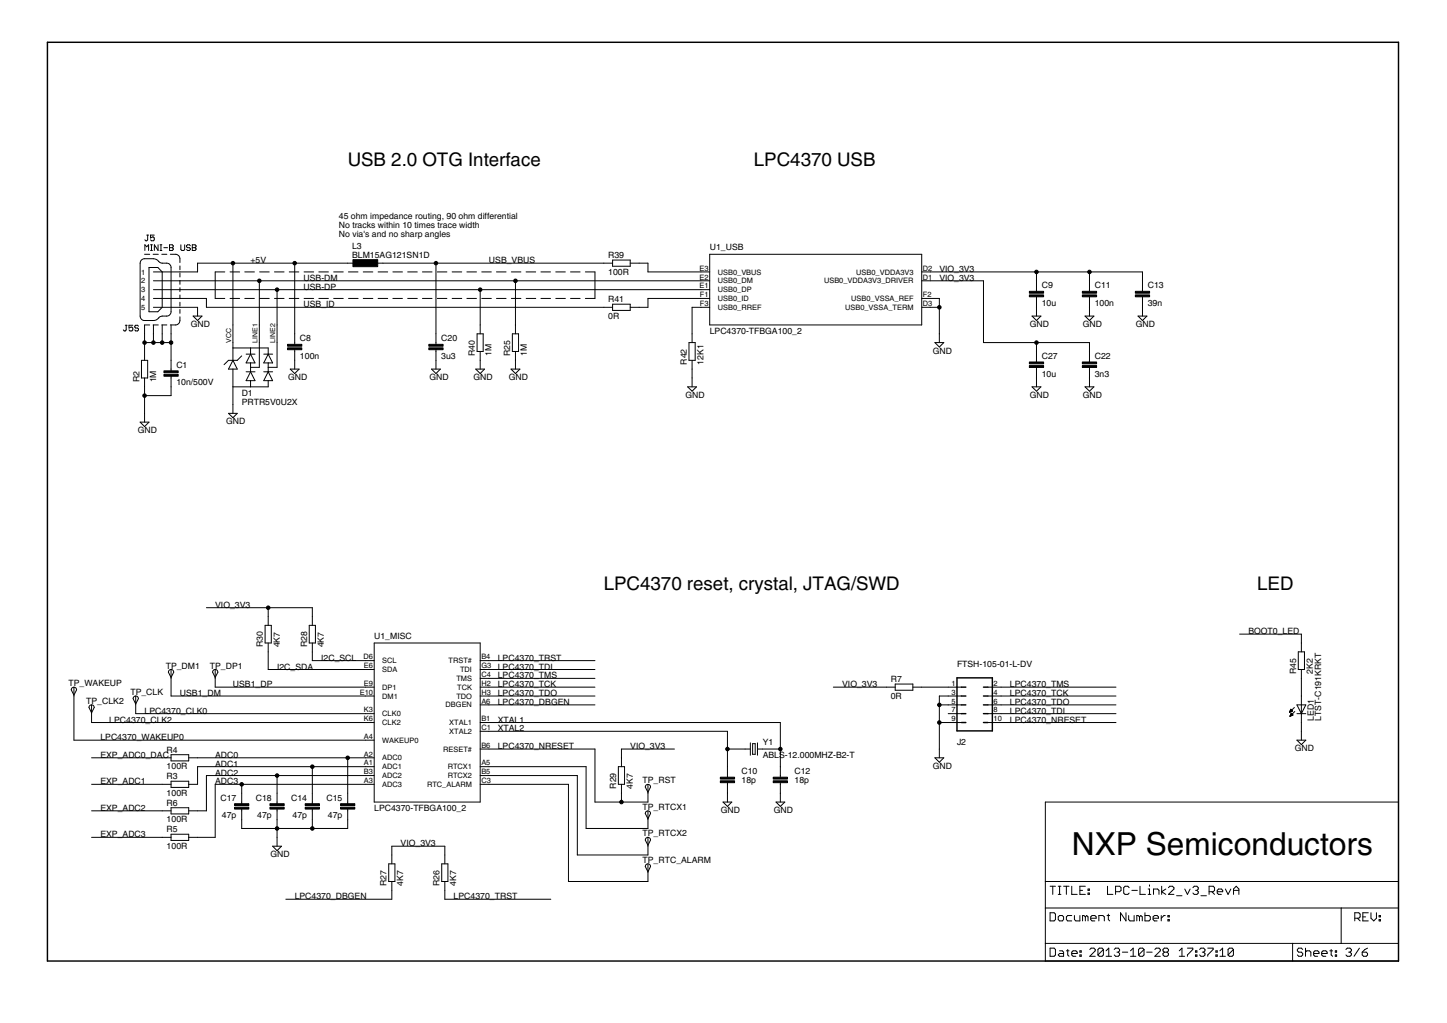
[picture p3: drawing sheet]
<svg xmlns="http://www.w3.org/2000/svg" width="297mm" height="210mm" viewBox="0 0 297 210" stroke-linecap="round" stroke-linejoin="round" font-family="sans-serif">
<g fill="#000" stroke="#000" stroke-width=".21">
<path d="M29.7 52.2h1zM29.7 50.2v1.2zM29.7 50.2l.4 .4zM29.7 49.2l.2 .2zM29.9 49.4h.2zM30.5 50.2l-.4 .4zM30.1 49.4l.2-.2zM30.1 48.2h.4zM30.3 48.2v1zM30.5 50.2v1.2zM30.6 54.9h1.8zM30.9 51.4h.4z"/>
<path d="M30.9 50.2h.4zM30.9 48.2v.6zM30.9 48.8l.4-.2zM31.1 50.2v1.2zM30.9 49.2l.2 .2zM31.3 48.6h.2zM31.4 52.2h1.1zM31.5 48.6l.2 .2zM31.1 49.4h.4zM29.7 53.1h1.8zM30.9 48.2h.8zM31.7 48.8v.4z"/>
<path d="M31.5 49.4l.2-.2zM31.7 50.2v1.2zM31.7 50.2l.7 1.2zM32.4 54.9l.9 .9zM32.4 50.2v1.2zM32.9 51.4h.3zM32.9 50.2h.3zM33 50.2v1.2zM33.2 52.2h1zM33.3 55.8v7.3zM33.6 50.8h.8zM33.3 54h.9z"/>
<path d="M34.8 50.2v1.2zM34.8 50.2h.6zM34.8 50.8h.6zM35 52.2h1zM35.1 54.9v9.1zM35.4 50.2l.2 .2zM35.4 50.8l.2 .2zM34.8 51.4h.6zM35.6 50.4v.2zM35.6 50.6l-.2 .2zM35.6 51v.2zM35.6 51.2l-.2 .2z"/>
<path d="M31.5 55.8h5.4zM31.5 57.6h5.4zM31.5 59.4h5.4zM36.9 59v.8zM36.9 57.6v.7zM36.9 56.1v.7zM36.9 54.6v.8zM36.9 53.1v.8zM37.1 50.2v1zM37.1 51.2l.2 .2zM37.3 51.4h.4zM37.7 51.4l.2-.2z"/>
<path d="M37.9 50.2v1zM38.3 50.4v.2zM38.3 50.6l.2 .2zM38.3 50.4l.2-.2zM38.5 50.8h.4zM38.3 51.2l.2 .2zM38.5 50.2h.4zM38.9 50.8l.2 .2zM38.5 51.4h.4zM38.9 50.2l.2 .2zM39.1 51v.2zM39.1 51.2l-.2 .2z"/>
<path d="M39.5 50.2v1.2zM39.5 50.2h.5zM39.5 50.8h.5zM40 50.2l.2 .2zM40 50.8l.2 .2zM39.5 51.4h.5zM40.2 50.4v.2zM40.2 50.6l-.2 .2zM40.2 51v.2zM40.2 51.2l-.2 .2zM40.6 54v1.8zM36.9 55.8h3.7z"/>
<path d="M40.6 54h7.2zM44.2 55.8h1.9zM47.2 55.8h2zM47.8 54h12.7zM50.2 55.8h2zM36.9 57.6h16.3zM53.3 55.8h2zM56.3 55.8h2zM36.9 59.4h20zM59.4 55.8h1.9zM60.5 54h10.9zM62.4 55.8h2z"/>
<path d="M65.4 55.8h2zM68.5 55.8h2zM71.4 54h1.8zM71.5 55.8h2zM74.6 55.8h1.9zM77.6 55.8h2zM76.8 54h1.8zM78.6 54h10.9zM80.6 55.8h2zM83.7 55.8h2zM86.7 55.8h2zM89.5 54h34.5z"/>
<path d="M89.8 55.8h1.9zM92.8 55.8h2zM95.8 55.8h2zM56.9 59.4h41.7zM98.9 55.8h2zM101.9 55.8h2zM105 55.8h1.9zM53.2 57.6h52.6zM108 55.8h2zM111 55.8h2zM114.1 55.8h2zM117.1 55.8h2z"/>
<path d="M120.2 55.8h1.9zM122.1 55.8v5.4zM124 54h1.8zM125.8 54.6h3.6zM125.8 53.4v1.2zM125.8 53.4h3.6zM129.4 53.4v1.2zM129.4 54h1.8zM131.2 54h1.8zM133 54v1.8zM133 55.8h10.9zM143.9 59.4h1.8z"/>
<path d="M143.9 57.6h1.8zM143.9 55.8h1.8zM105.8 57.6h38.1zM98.6 59.4h45.3zM145.7 52.2h43.5zM189.2 52.2v14.5zM189.2 55.8h1.8zM189.2 57.6h1.8zM191 55.8h21.8zM191 57.6h10.9zM201.9 57.6v12.7zM212.8 57.6v1.8z"/>
<path d="M212.8 59.4v.4zM212.8 55.8h10.8zM212.8 55.8v1.8zM223.6 57.6v1.8zM223.6 59.4v.4zM223.6 55.8h10.9zM223.6 55.8v1.8zM234.5 57.6v1.8zM234.5 59.4v.4zM234.5 55.8v1.8zM25.3 67.7l.2 .2zM25.5 67.9h.2z"/>
<path d="M25.9 67.7l-.2 .2zM25.7 66.7h.4zM25.9 66.7v1zM26.5 66.7v.6zM26.5 67.3l.4-.2zM26.5 67.7l.2 .2zM26.9 67.1h.2zM27.1 67.1l.2 .2zM26.7 67.9h.4zM26.5 66.7h.8zM27.3 67.3v.4zM27.3 67.7l-.2 .2z"/>
<path d="M27.7 66.9v.2zM27.7 67.1l.2 .2zM27.9 66.7l-.2 .2zM27.9 67.3h.3zM27.7 67.7l.2 .2zM27.9 66.7h.3zM28.2 67.3l.2 .2zM27.9 67.9h.3zM28.2 66.7l.2 .2zM28.4 67.5v.2zM28.4 67.7l-.2 .2zM28.8 54v10.9z"/>
<path d="M29 73.9v3.7zM29.7 66.7v1.8zM29.7 66.7h1zM29.7 72.1v1.8zM29.7 77.6v1.8zM29.7 70.3v1.8zM29.7 68.5v1.8zM29.7 70.3h1.8zM30.3 73.9v3.7zM29 73.9h1.3zM29 77.6h1.3zM30.6 54.9v9.1z"/>
<path d="M31.4 66.7h1.1zM29.7 65.8h1.8zM31.5 66.7v1.8zM31.5 68.5v1.8zM31.5 70.3h1.8zM30.6 64h1.8zM33.2 66.7h1zM33.3 63.1l-.9 .9zM33.3 66.7v1.8zM33.3 68.5v1.8zM33.3 70.3h1.8zM33.3 64.9h.9z"/>
<path d="M35 66.7h1zM35.1 66.7v1.8zM35.1 73.9v1.8zM35.1 77.6v1.8zM35.1 75.7v.4zM35.1 77.2v.4zM35.1 79.4v1.8zM35.1 68.5v1.8zM35.1 70.3v3.6zM31.5 61.2h5.4zM31.5 63.1h5.4zM36.9 65v.8z"/>
<path d="M36.9 63.5v.8zM36.9 62v.8zM36.9 60.5v.8zM36.9 63.1h3.7zM39.6 64.9h1.9zM40.6 63.1v1.8zM39.6 64.9l1 .9zM40.6 65.8l.9-.9zM42.4 61.2v1.9zM36.9 61.2h5.5zM44.2 55.8v5.4zM46 74.8l.9-.9z"/>
<path d="M44.2 61.2h1.9zM46.9 73.9h.9zM46.9 75.7h.9zM47.8 66.7v3.6zM47.8 73.9h.9zM47.8 73.9l-.9 1.8zM47.8 75.7h.9zM47.8 70.3v1.1zM47.8 71.4v2.5zM47.8 75.7v3.7zM47.8 79.4h3.6zM47.8 71.4h3.6z"/>
<path d="M47.8 54v12.7zM48.7 73.9l.9-.9zM47.8 73.9l.9 1.8zM47.2 61.2h2zM50.5 78.1h.9zM50.5 76.3h.9zM50.5 74.5h.9zM50.5 72.7h.9zM51.4 78.1v1.3zM51.4 78.1h.9zM51.4 76.3l-.9 1.8zM51.4 76.3h.9z"/>
<path d="M51.4 74.5v.9zM51.4 75.4v.9zM51.4 74.5h.9zM51.4 72.7l-.9 1.8zM51.4 72.7h.9zM51.4 75.4h1.8zM51.4 71.4v1.3zM51.4 71.4h3.7zM50.2 61.2h2zM51.4 76.3l.9 1.8zM51.4 72.7l.9 1.8zM53.2 66.7v3.6z"/>
<path d="M53.2 70.3v5.1zM53.2 57.6v9.1zM54.1 76.3h1zM55.1 76.3l-1 1.8zM55.1 72.7l-1 1.8zM54.1 72.7h1zM55.1 76.3h.9zM55.1 74.5v.9zM55.1 75.4v.9zM55.1 76.3l.9 1.8zM54.1 78.1h1zM55.1 78.1v1.3z"/>
<path d="M51.4 79.4h3.7zM54.1 74.5h1zM55.1 72.7l.9 1.8zM55.1 72.7h.9zM55.1 75.4h1.8zM55.1 71.4v1.3zM53.3 61.2h2zM55.1 78.1h.9zM55.1 74.5h.9zM56.9 66.7v3.6zM56.9 70.3v5.1zM56.9 59.4v7.3z"/>
<path d="M56.3 61.2h2zM59.6 75.7h1.8zM60.5 68.5v1.8zM60.5 72.1v1.8zM60.5 70.3v.4zM60.5 71.8v.3zM60.5 73.9v1.8zM59.6 75.7l.9 .9zM60.5 54v14.5zM59.4 61.2h1.9zM61.4 75.7l-.9 .9zM62.4 61.2h2z"/>
<path d="M65.4 61.2h2zM68.5 61.2h2zM71.5 61.2h2zM74.6 61.2h1.9zM77.6 61.2h2zM80.6 61.2h2zM83.7 61.2h2zM88.6 75.7h1.8zM86.7 61.2h2zM89.5 68.5v1.8zM89.5 72.1v1.8zM89.5 70.3v.4z"/>
<path d="M89.5 71.8v.3zM89.5 73.9v1.8zM88.6 75.7l.9 .9zM89.5 54v14.5zM90.4 75.7l-.9 .9zM89.8 61.2h1.9zM92.8 61.2h2zM97.7 75.7h1.8zM95.8 61.2h2zM97.9 68.5v3.6zM98.6 66.7v1.8zM98.6 72.1v1.8z"/>
<path d="M98.6 73.9v1.8zM97.7 75.7l.9 .9zM98.6 59.4v7.3zM99.2 68.5v3.6zM97.9 68.5h1.3zM97.9 72.1h1.3zM99.5 75.7l-.9 .9zM98.9 61.2h2zM101.9 61.2h2zM104.9 75.7h1.8zM105.2 68.5v3.6zM105.8 66.7v1.8z"/>
<path d="M105.8 72.1v1.8zM105.8 73.9v1.8zM104.9 75.7l.9 .9zM105.8 57.6v9.1zM106.4 68.5v3.6zM105.2 68.5h1.2zM105.2 72.1h1.2zM106.7 75.7l-.9 .9zM105 61.2h1.9zM108 61.2h2zM111 61.2h2zM114.1 61.2h2z"/>
<path d="M117.1 61.2h2zM120.2 61.2h1.9zM124 63.1h1.8zM42.4 63.1h81.6zM125.8 63.7h3.6zM125.8 62.4v1.3zM125.8 62.4h3.6zM129.4 62.4v1.3zM129.4 63.1h1.8zM133 61.2v1.9zM131.2 63.1h1.8zM141.2 79.4h1.8z"/>
<path d="M141.4 70.3v3.6zM142.1 68.5v1.8zM142.1 73.9v1.8zM142.1 77.6v1.8zM142.1 75.7v1.9zM142.1 63.1v5.4zM142.7 70.3v3.6zM141.4 70.3h1.3zM141.4 73.9h1.3zM142.1 80.3l.9-.9zM143.9 61.2h1.8zM143.9 63.1h1.8z"/>
<path d="M133 61.2h10.9zM142.1 63.1h1.8zM145.7 52.2v14.5zM145.7 66.7h43.5zM189.2 61.2h1.8zM189.2 63.1h1.8zM191 61.2h1.8zM191 63.1h1.8zM191.9 70.3h1.8zM192.8 68.5v1.8zM191.9 70.3l.9 .9zM192.8 61.2v1.9z"/>
<path d="M192.8 63.1v5.4zM193.7 70.3l-.9 .9zM201.9 70.3h10.9zM211.9 64.9h1.8zM211.9 79.4h1.8zM212.8 61.2v1.9zM212.8 60.9v.3zM212.8 72.1v1.8zM212.8 75.7v1.9zM212.8 73.9v.4zM212.8 75.4v.3zM212.8 63.1v1.8z"/>
<path d="M211.9 64.9l.9 .9zM212.8 77.6v1.8zM212.8 70.3h10.8zM212.8 70.3v1.8zM213.7 64.9l-.9 .9zM212.8 80.3l.9-.9zM222.7 64.9h1.9zM222.7 79.4h1.9zM223.6 72.1v1.8zM223.6 75.7v1.9zM223.6 73.9v.4zM223.6 75.4v.3z"/>
<path d="M223.6 61.2v1.9zM223.6 60.9v.3zM223.6 63.1v1.8zM222.7 64.9l.9 .9zM223.6 77.6v1.8zM223.6 70.3v1.8zM224.6 64.9l-1 .9zM223.6 80.3l1-.9zM233.6 64.9h1.8zM234.5 61.2v1.9zM234.5 60.9v.3zM234.5 63.1v1.8z"/>
<path d="M233.6 64.9l.9 .9zM234.5 65.8l.9-.9zM28.8 86.6h1.8zM29.7 84.8v1.8zM28.8 86.6l.9 .9zM29.7 81.2v3.6zM29.7 79.4v1.8zM30.6 86.6l-.9 .9zM29.7 81.2h5.4zM46.9 84.8h1.8zM47.8 83v1.8zM46.9 84.8l.9 .9z"/>
<path d="M47.8 79.4v3.6zM48.7 84.8l-.9 .9zM141.2 79.4l.9 .9zM211.9 79.4l.9 .9zM222.7 79.4l.9 .9zM35.1 137.4v1.8zM34.6 137.9l.5 1.1zM35.7 137.9l-.6 1.1zM42.4 124.7h12.7zM44.2 137.4v1.8zM43.6 137.9l.6 1.1zM44.7 137.9l-.5 1.1z"/>
<path d="M54.4 128.3v3.6zM55.1 126.5v1.8zM55.1 131.9v1.9zM55.1 124.7h9zM55.1 124.7v1.8zM55.1 133.8v3.6zM55.7 128.3v3.6zM54.4 128.3h1.3zM54.4 131.9h1.3zM63.5 128.3v3.6zM64.1 126.5v1.8zM64.1 131.9v1.9z"/>
<path d="M64.1 124.7v1.8zM64.1 133.8v1.8zM64.7 128.3v3.6zM63.5 128.3h1.2zM63.5 131.9h1.2zM75 137.4h1.8zM75 135.6h1.8zM64.1 135.6h10.9zM55.1 137.4h19.9zM76.8 131.9h21.8zM98.6 131.9v32.7zM98.6 135.6h1.8z"/>
<path d="M98.6 137.4h1.8zM98.6 139.2h1.8zM100.4 139.2h21.7zM100.4 137.4h21.7zM100.4 135.6h21.7zM266.5 133.8v3.6zM267.1 131.9v1.9zM267.1 137.4v1.8zM267.1 130.1v1.8zM254.5 130.1h12.6zM267.8 133.8v3.6zM266.5 133.8h1.3z"/>
<path d="M266.5 137.4h1.3zM15.2 141v1.8zM14.6 141.5l.6 1.1zM15.2 142.8v9.1zM15.7 141.5l-.5 1.1zM18.8 144.6v1.8zM18.3 145.2l.5 1.1zM18.8 146.4v1.9zM18.8 148.3h56.2zM19.3 145.2l-.5 1.1zM27.9 142.8v1.8zM27.3 143.4l.6 1z"/>
<path d="M27.9 144.6v1.8zM28.4 143.4l-.5 1zM33.3 155.5h1.8zM18.8 155.5h14.5zM35.1 156.1h3.6zM35.1 154.9v1.2zM35.1 139.2v3.6zM35.1 154.9h3.6zM38.7 154.9v1.2zM38.7 155.5h1.9zM40.6 157.3v3.6zM42.4 159.1v7.3z"/>
<path d="M44.2 139.2v1.8zM42.4 159.1h14.5zM40.6 157.3h23.5zM40.6 155.5h30.8zM75 141h1.8zM75 142.8h1.8zM75 151.9h1.8zM75 146.4h1.8zM75 157.3h1.8zM75 159.1h1.8zM75 155.5h1.8zM75 148.3h1.8z"/>
<path d="M15.2 151.9h59.8zM27.9 146.4h47.1zM44.2 141h30.8zM35.1 142.8h39.9zM56.9 159.1h18.1zM64.1 157.3h10.9zM71.4 155.5h3.6zM98.6 141h1.8zM98.6 142.8h1.8zM98.6 144.6h1.8zM98.6 148.3h1.8zM98.6 150.1h1.8z"/>
<path d="M98.6 153.7h1.8zM98.6 157.3h1.8zM98.6 159.1h1.8zM100.4 153.7h21.7zM100.4 148.3h59.8zM100.4 150.1h48.9zM100.4 144.6h21.7zM100.4 142.8h21.7zM100.4 141h21.7zM100.4 159.1h18.1zM100.4 157.3h19.9zM122.1 153.7v10.9z"/>
<path d="M126.9 157.3v3.6zM127.6 155.5v1.8zM127.6 153.7v1.8zM127.6 153.7h10.9zM126.9 157.3h1.3zM149.3 157.3v1.8zM149.3 159.1v.4zM149.3 150.1v3.6zM149.3 153.7v3.6zM153 153.7h1zM149.3 153.7h3.7zM154 152.4v2.6z"/>
<path d="M154.5 152.6v2.2zM154.5 154.8h.5zM155 152.6v2.2zM154.5 152.6h.5zM155.5 153.7h1.1zM155.5 152.4v2.6zM156.6 153.7h3.6zM160.2 157.3v1.8zM160.2 159.1v.4zM160.2 148.3v5.4zM160.2 153.7v3.6zM181.9 141h1.9z"/>
<path d="M171.1 141h10.8zM183.8 141.6h3.6zM183.8 140.4v1.2zM183.8 140.4h3.6zM187.4 140.4v1.2zM187.4 141h1.8zM191.9 155.5h1.8zM192.8 153.7v1.8zM191.9 155.5l.9 .9zM192.8 142.8v1.8zM192.8 144.6v3.7zM192.8 148.3v5.4z"/>
<path d="M193.7 155.5l-.9 .9zM194.6 141h1.8zM194.6 142.8h1.8zM194.6 144.6h1.8zM194.6 146.4h1.8zM194.6 148.3h1.8zM192.8 142.8h1.8zM192.8 144.6h1.8zM192.8 148.3h1.8zM189.2 141h5.4zM196.4 141h1zM196.4 142.8h1z"/>
<path d="M196.4 144.6h1zM196.4 146.4h1zM196.4 148.3h1zM202.8 141h.9zM202.8 142.8h.9zM202.8 144.6h.9zM202.8 146.4h.9zM202.8 148.3h.9zM203.7 141h1.8zM203.7 142.8h1.8zM203.7 144.6h1.8zM203.7 146.4h1.8z"/>
<path d="M203.7 148.3h1.8zM205.5 148.3h23.6zM205.5 144.6h23.6zM205.5 142.8h23.6zM205.5 141h23.6zM205.5 146.4h23.6zM265 145.5l-.3 .7zM264.8 146h.1zM264.8 146h.3zM265.1 146.3l-.3 .7zM264.8 145.9h.5zM264.8 146.9h.2z"/>
<path d="M264.8 145.8h.5zM264.9 146.8h.2zM264.9 145.8h.3zM264.9 146.7h.4zM264.9 145.7h.2zM264.9 146.7h.5zM264.9 145.6h.1zM265 146.6h.3zM265 145.5l.3 .4zM265 146.5h.2zM265.1 146.3l.3 .4zM264.7 146.2l.6-.3z"/>
<path d="M264.8 147l.6-.3zM265.7 145.2l-1 1zM265.8 146l-1 1zM266.2 151.9h1.9zM266.2 144.6l.9 1.8zM266.2 146.4h.9zM267.1 146.4v1.9zM267.1 142.8v1.8zM266.2 144.6h.9zM267.1 144.6v1.8zM267.1 150.1v1.8zM266.2 151.9l.9 .9z"/>
<path d="M267.1 148.3v1.8zM267.1 139.2v3.6zM268.1 144.6l-1 1.8zM267.1 146.4h1zM267.1 144.6h1zM268.1 151.9l-1 .9zM18.8 171.8h14.5zM33.3 171.8h1.8zM33.3 166.4h1.8zM33.3 160.9h1.8zM18.8 160.9h14.5zM18.8 166.4h14.5z"/>
<path d="M35.1 172.4h3.6zM35.1 171.2v1.2zM35.1 167h3.6zM35.1 165.7v1.3zM35.1 161.6h3.6zM35.1 160.3v1.3zM35.1 171.2h3.6zM38.7 171.2v1.2zM35.1 165.7h3.6zM38.7 165.7v1.3zM35.1 160.3h3.6zM38.7 160.3v1.3z"/>
<path d="M38.7 171.8h1.9zM38.7 166.4h1.9zM38.7 160.9h1.9zM40.6 166.4h1.8zM44.2 160.9v10.9zM40.6 171.8h3.6zM49.6 162.8v1.8zM49.6 166.4v1.8zM49.6 164.6v.3zM49.6 166v.4zM44.2 160.9h5.4zM49.6 160.9v1.9z"/>
<path d="M49.6 168.2v1.8zM49.6 170h7.3zM56 173.6h1.8zM56.9 162.8v1.8zM56.9 166.4v1.8zM56.9 164.6v.3zM56.9 166v.4zM56.9 171.8v1.8zM56 173.6l.9 .9zM56.9 170v1.8zM56.9 168.2v1.8zM56.9 159.1v3.7z"/>
<path d="M57.8 173.6l-.9 .9zM64.1 162.8v1.8zM64.1 166.4v1.8zM64.1 164.6v.3zM64.1 166v.4zM56.9 170h7.2zM64.1 168.2v1.8zM64.1 157.3v5.5zM71.4 162.8v1.8zM71.4 166.4v1.8zM71.4 164.6v.3zM71.4 166v.4z"/>
<path d="M71.4 168.2v1.8zM64.1 170h7.3zM71.4 155.5v7.3zM75 160.9h1.8zM49.6 160.9h25.4zM76.8 131.9v32.7zM79.8 177.2v3.7zM80.4 175.4v1.8zM80.4 173.6v1.8zM80.4 173.6h10.9zM79.8 177.2h1.3zM90.7 177.2v3.7z"/>
<path d="M91.3 175.4v1.8zM91.3 173.6v1.8zM90.7 177.2h1.2zM76.8 164.6h21.8zM98.6 160.9h1.8zM100.4 160.9h16.3zM118.5 159.1v16.3zM120.3 157.3v12.7zM122.1 164.6h5.5zM127.6 160.9v1.9zM127.6 162.8v1.8zM127.6 164.6h5.4z"/>
<path d="M128.2 157.3v3.6zM126.9 160.9h1.3zM133 160.9v1.9zM132.5 161.5l.5 1.1zM133 166.4v1.8zM132.5 166.9l.5 1.1zM133 171.8v1.8zM132.5 172.4l.5 1zM133 177.2v1.9zM132.5 177.8l.5 1.1zM133 162.8v1.8zM133 168.2v1.8z"/>
<path d="M120.3 170h12.7zM133 173.6v1.8zM118.5 175.4h14.5zM133 179.1v1.8zM133.5 161.5l-.5 1.1zM133.5 166.9l-.5 1.1zM133.5 172.4l-.5 1zM133.5 177.8l-.5 1.1zM148.4 164.6h1.8zM149.3 160.9v1.9zM149.3 160.6v.3zM149.3 162.8v1.8z"/>
<path d="M148.4 164.6l.9 .9zM150.2 164.6l-.9 .9zM159.3 164.6h1.8zM160.2 160.9v1.9zM160.2 160.6v.3zM160.2 162.8v1.8zM159.3 164.6l.9 .9zM160.2 165.5l.9-.9zM214.6 164.6h72.5zM287.1 164.6v16.3zM80.4 180.9v1.8zM80.4 182.7v1.8z"/>
<path d="M58.7 184.5h21.7zM81.1 177.2v3.7zM79.8 180.9h1.3zM91.3 180.9v1.8zM91.3 182.7v1.8zM91.3 184.5h21.8zM91.9 177.2v3.7zM90.7 180.9h1.2zM116.7 160.9v20zM116.7 180.9h16.3zM214.6 197.2h50.7zM214.6 193.6v3.6z"/>
<path d="M214.6 193.6h50.7zM214.6 186.3v7.3zM214.6 180.9v5.4zM214.6 180.9h72.5zM214.6 164.6v16.3zM215.6 194.5v1.7zM215.6 196.2h.8zM215.6 181.8h1.1zM215.6 187.3v1.7zM215.6 189h.8zM216.1 181.8v1.7zM216.4 196.2l.3-.3z"/>
<path d="M215.6 194.5h.8zM216.4 189l.3-.3zM215.6 187.3h.8zM216.7 194.8v1.1zM216.4 194.5l.3 .3zM216.7 187.6v1.1zM216.4 187.3l.3 .3zM217.5 195.6l-.3 .3zM217.2 183.5h.6zM217.2 181.8h.6zM217.2 188.1v.6zM217.2 188.7l.3 .3z"/>
<path d="M217.5 195.1h.6zM217.2 195.9l.3 .3zM217.5 195.6h.8zM217.5 181.8v1.7zM217.5 189h.6zM217.5 187.9l-.3 .2zM218.1 195.1l.2 .3zM218.1 189l.2-.3zM217.5 187.9h.6zM218.3 195.4v.8zM217.5 196.2h.8zM218.3 181.8h1.2z"/>
<path d="M218.3 188.1v.6zM218.1 187.9l.2 .2zM218.9 195.1h.6zM218.9 181.8v1.7zM218.9 188.1v.6zM218.9 188.7l.3 .3zM219.2 194.8v1.1zM219.2 195.9l.3 .3zM219.2 187.9l-.3 .2zM219.2 189h.8zM220 195.4v.5zM220 195.4l.3-.3z"/>
<path d="M220 181.8v1.7zM220 183.5h1.1zM219.2 187.9h.8zM220 195.9l.3 .3zM220.3 195.1h.6zM220.6 187.9v.8zM220.6 188.7l.3 .3zM220.3 196.2h.6zM220.9 195.1l.2 .3zM220.9 189h.8zM221.1 195.4v.2zM220 195.6h1.1z"/>
<path d="M221.7 195.1h.3zM221.7 195.1v.3zM221.7 195.9h.3zM221.7 195.9v.3zM221.7 181.8v1.7zM221.7 183.5h1.1zM221.7 182.7h.5zM221.7 187.9v1.1zM222 195.1v.3zM221.7 195.4h.3zM222 195.9v.3zM221.7 196.2h.3z"/>
<path d="M222.2 187.9v1.1zM222.2 187.9h.3zM222.5 187.9l.3 .2zM221.7 181.8h1.1zM222.8 188.1v.9zM222.8 188.1l.3-.2zM223.1 187.9l.3 .2zM223.4 182.4h.2zM223.4 182.4v.3zM223.4 183.2h.2zM223.4 183.2v.3zM223.4 188.1v.9z"/>
<path d="M223.6 182.4v.3zM223.4 182.7h.2zM223.6 183.2v.3zM223.4 183.5h.2zM223.7 196.2l1.1-1.1zM223.9 188.1v.6zM223.9 188.1l.3-.2zM224 194.5l-.3 .3zM223.9 188.7l.3 .3zM224.2 187.9h.5zM224 194.5h.6zM224.2 189h.5z"/>
<path d="M224.7 187.9l.3 .2zM223.7 196.2h1.1zM224.8 194.8v.3zM224.6 194.5l.2 .3zM225 188.1v.3zM223.9 188.4h1.1zM225.4 194.8v1.1zM225.4 194.8l.3-.3zM225.4 195.9l1.1-1.1zM225.6 187.9v1.1zM225.6 187.9h.8zM225.7 194.5h.5z"/>
<path d="M225.4 195.9l.3 .3zM226.2 194.5l.3 .3zM225.7 196.2h.5zM226.4 187.9l.3 .2zM226.5 194.8v1.1zM226.5 195.9l-.3 .3zM226.7 188.1v.9zM227.6 194.5l-.5 .6zM227.1 196.2h1.1zM227.2 187.9h.6zM227.4 181.8v1.7zM227.4 183.5h1.1z"/>
<path d="M227.5 187.6v1.1zM227.5 188.7l.3 .3zM227.6 194.5v1.7zM228.7 194.8l.3-.3zM229 194.5h.6zM228.7 195.9l.3 .3zM229 181.8v1.7zM229 181.8h.8zM229.6 194.5l.2 .3zM229.3 195.4h.3zM229.6 195.4l.2 .2zM229 196.2h.6z"/>
<path d="M229.8 194.8v.3zM229.8 195.1l-.2 .3zM229.8 195.6v.3zM229.8 195.9l-.2 .3zM229.8 181.8l.3 .3zM229 183h.8zM230 187.3v1.7zM230 187.3l1.1 1.7zM230.1 182.1v.6zM230.1 182.7l-.3 .3zM230.4 195.4h1.1zM230.7 182.1v1.1z"/>
<path d="M230.7 183.2l.2 .3zM230.9 181.8l-.2 .3zM230.9 183.5h.6zM231.1 187.3v1.7zM230.9 181.8h.6zM231.5 183.5l.3-.3zM231.7 187.9v.8zM231.7 188.7l.3 .3zM231.5 181.8l.3 .3zM232 189h.8zM232.1 195.1l.5-.6zM232.1 196.2h1.1z"/>
<path d="M232.3 182.7h1.2zM232.6 194.5v1.7zM232.8 187.9v1.1zM233.4 187.9v1.1zM233.4 187.9h.2zM233.6 187.9l.3 .2zM233.7 194.8v1.1zM233.7 194.8l.3-.3zM233.7 195.9l1.1-1.1zM233.9 188.1v.9zM233.9 188.1l.3-.2zM234 194.5h.6z"/>
<path d="M233.7 195.9l.3 .3zM234 181.8v1.7zM234 183.5h1.1zM234.2 187.9l.3 .2zM234.5 188.1v.9zM234.6 194.5l.2 .3zM234 196.2h.6zM234.8 194.8v1.1zM234.8 195.9l-.2 .3zM235 187.3v1.7zM235 189h.9zM235.4 195.4h1.1z"/>
<path d="M235.7 182.4h.3zM235.7 183.5h.5zM235.9 189l.2-.3zM235 187.9h.9zM236 182.4v1.1zM236 181.6v.2zM236.1 188.1v.6zM235.9 187.9l.2 .2zM236.7 188.1v.6zM237 187.9l-.3 .2zM236.8 182.4v1.1zM236.8 182.4h.8z"/>
<path d="M236.7 188.7l.3 .3zM237 187.9h.5zM237.1 196.2l1.1-1.1zM237.3 194.5l-.2 .3zM237 189h.5zM237.5 187.9l.3 .2zM237.6 182.4l.3 .3zM237.8 188.1v.3zM236.7 188.4h1.1zM237.3 194.5h.6zM237.9 182.7v.8zM237.1 196.2h1.1z"/>
<path d="M238.2 194.8v.3zM237.9 194.5l.3 .3zM238.4 187.9v1.1zM238.4 188.4l.5-.5zM238.5 181.8v1.7zM238.5 183l.8-.6zM238.7 194.8l.3-.3zM238.7 195.6v.3zM238.7 195.6l.3-.2zM238.7 194.8v.3zM238.9 187.9h.3zM239 194.5h.6z"/>
<path d="M238.7 195.9l.3 .3zM238.7 195.1l.3 .3zM239 195.4h.6zM238.5 183l.8 .5zM239.6 194.5l.3 .3zM239.6 195.4l.3 .2zM239 196.2h.6zM239.8 187.9h.2zM239.8 187.9v.2zM239.8 188.7h.2zM239.8 188.7v.3zM239.9 194.8v.3z"/>
<path d="M239.6 195.4l.3-.3zM239.9 195.6v.3zM239.6 196.2l.3-.3zM239.9 183.5l1.1-1.1zM240 187.9v.2zM239.8 188.1h.2zM240 188.7v.3zM239.8 189h.2zM240.1 181.8l-.2 .3zM240.1 181.8h.6zM239.9 183.5h1.1zM241 182.1v.3z"/>
<path d="M240.7 181.8l.3 .3zM241.5 183.8h1.1zM242.6 194.5l-.5 .6zM242.1 196.2h1.1zM242.6 194.5v1.7zM243.2 182.4l.6 1.1zM243.8 194.5h1.1zM243.8 195.9v.3zM244.3 182.4l-.5 1.1zM244.9 194.5v.3zM244.9 194.8l-1.1 1.1zM245.2 181.8l-.3 .3z"/>
<path d="M245.2 181.8h.5zM244.9 183.2l.3 .3zM245.4 195.1h.3zM245.4 195.1v.3zM245.4 195.9h.3zM245.4 195.9v.3zM245.7 195.1v.3zM245.4 195.4h.3zM245.7 195.9v.3zM245.4 196.2h.3zM245.7 181.8l.3 .3zM245.4 182.7h.3z"/>
<path d="M245.7 182.7l.3 .3zM245.2 183.5h.5zM246 182.1v.3zM246 182.4l-.3 .3zM246 183v.2zM246 183.2l-.3 .3zM246.3 194.8l.2-.3zM246.5 194.5h.6zM246.3 195.9l.2 .3zM246.5 183.8h1.1zM247.1 194.5l.3 .3zM246.8 195.4h.3z"/>
<path d="M247.1 195.4l.3 .2zM246.5 196.2h.6zM247.4 194.8v.3zM247.4 195.1l-.3 .3zM247.4 195.6v.3zM247.4 195.9l-.3 .3zM247.9 194.5h1.1zM247.9 195.9v.3zM248.2 181.8v1.7zM248.2 181.8h.8zM248.8 183l.5 .5zM249 194.5v.3z"/>
<path d="M249 194.8l-1.1 1.1zM249 181.8l.3 .3zM248.2 183h.8zM249.3 182.1v.6zM249.3 182.7l-.3 .3zM249.6 195.1h.3zM249.6 195.1v.3zM249.6 195.9h.3zM249.6 195.9v.3zM249.9 195.1v.3zM249.6 195.4h.3zM249.9 195.9v.3z"/>
<path d="M249.6 196.2h.3zM249.9 182.7v.5zM249.9 182.7l.2-.3zM249.9 183.2l.2 .3zM250.1 182.4h.6zM250.4 195.1l.6-.6zM250.4 196.2h1.1zM250.1 183.5h.6zM250.7 182.4l.3 .3zM251 194.5v1.7zM251 182.7v.3zM249.9 183h1.1z"/>
<path d="M251.5 182.4l.6 1.1zM252.1 194.8v1.1zM252.4 194.5l-.3 .3zM253.2 194.8l-1.1 1.1zM252.7 182.4l-.6 1.1zM252.4 194.5h.5zM252.1 195.9l.3 .3zM252.9 194.5l.3 .3zM252.4 196.2h.5zM253.2 194.8v1.1zM253.2 195.9l-.3 .3zM253.2 182.4v1.1z"/>
<path d="M253.8 181.8l-.6 .6zM253.2 182.7h1.1zM253.8 181.8l.5 .6zM254.3 182.4v1.1zM265.3 193.6v3.6zM265.3 193.6h10zM265.3 197.2h21.8zM266.3 194.8v.3zM266.3 195.1l.3 .3zM266.6 194.5l-.3 .3zM266.6 195.4h.5zM266.3 195.9l.3 .3z"/>
<path d="M266.6 194.5h.5zM267.1 195.4l.3 .2zM266.6 196.2h.5zM267.1 194.5l.3 .3zM267.4 195.6v.3zM267.4 195.9l-.3 .3zM268 194.5v1.7zM268 195.4l.3-.3zM268.3 195.1h.5zM268.8 195.1l.3 .3zM269.1 195.4v.8zM269.7 195.4v.5z"/>
<path d="M269.7 195.4l.2-.3zM269.7 195.9l.2 .3zM269.9 195.1h.6zM269.9 196.2h.6zM270.5 195.1l.3 .3zM270.8 195.4v.2zM269.7 195.6h1.1zM271.3 195.4v.5zM271.3 195.4l.3-.3zM271.3 195.9l.3 .3zM271.6 195.1h.6zM271.6 196.2h.6z"/>
<path d="M272.2 195.1l.2 .3zM272.4 195.4v.2zM271.3 195.6h1.1zM273 195.1h.6zM273.3 194.8v1.1zM273.3 195.9l.3 .3zM274.1 195.1h.3zM274.1 195.1v.3zM274.1 195.9h.3zM274.1 195.9v.3zM274.4 195.1v.3zM274.1 195.4h.3z"/>
<path d="M274.4 195.9v.3zM274.1 196.2h.3zM275.3 186.3v7.3zM214.6 186.3h60.7zM275.3 193.6h11.8zM276.3 194.8l.3-.3zM276.6 194.5h.5zM276.3 195.9l.3 .3zM277.1 194.5l.3 .3zM276.8 195.4h.3zM277.1 195.4l.3 .2zM276.6 196.2h.5z"/>
<path d="M277.4 194.8v.3zM277.1 195.4l.3-.3zM277.4 195.6v.3zM277.1 196.2l.3-.3zM279.1 194.5l-1.1 1.7zM278.1 187.3v1.7zM278.1 187.3h.8zM278.7 188.4l.5 .6zM278.9 187.3l.3 .3zM278.1 188.4h.8zM279.2 187.6v.5zM279.2 188.1l-.3 .3z"/>
<path d="M279.6 195.4v.5zM279.6 195.9l.3 .3zM279.8 187.3v1.7zM279.8 189h1.1zM279.8 188.1h.5zM279.9 196.2h.6zM280.2 194.8l-.6 .6zM280.5 196.2l.2-.3zM279.6 195.4h.9zM280.2 194.8l.5-.3zM280.7 195.6v.3zM280.5 195.4l.2 .2z"/>
<path d="M279.8 187.3h1.1zM281.4 187.3v1.1zM281.4 188.4l.6 .6zM282 189l.6-.6zM282.6 187.3v1.1zM283.1 187.9h.3zM283.1 187.9v.2zM283.1 188.7h.3zM283.1 188.7v.3zM283.4 187.9v.2zM283.1 188.1h.3zM283.4 188.7v.3z"/>
<path d="M283.1 189h.3zM275.3 186.3h11.8zM287.1 186.3v7.3zM287.1 193.6v3.6zM287.1 180.9v5.4z"/>
<circle cx="47.8" cy="54" r=".36"/>
<circle cx="53.2" cy="57.6" r=".36"/>
<circle cx="56.9" cy="59.4" r=".36"/>
<circle cx="60.5" cy="54" r=".36"/>
<circle cx="89.5" cy="54" r=".36"/>
<circle cx="98.6" cy="59.4" r=".36"/>
<circle cx="105.8" cy="57.6" r=".36"/>
<circle cx="212.8" cy="55.8" r=".36"/>
<circle cx="223.6" cy="55.8" r=".36"/>
<circle cx="29.7" cy="70.3" r=".36"/>
<circle cx="31.5" cy="70.3" r=".36"/>
<circle cx="33.3" cy="70.3" r=".36"/>
<circle cx="35.1" cy="70.3" r=".36"/>
<circle cx="192.8" cy="63.1" r=".36"/>
<circle cx="212.8" cy="70.3" r=".36"/>
<circle cx="29.7" cy="81.2" r=".36"/>
<circle cx="55.1" cy="124.7" r=".36"/>
<circle cx="56.9" cy="159.1" r=".36"/>
<circle cx="64.1" cy="157.3" r=".36"/>
<circle cx="71.4" cy="155.5" r=".36"/>
<circle cx="149.3" cy="153.7" r=".36"/>
<circle cx="160.2" cy="153.7" r=".36"/>
<circle cx="192.8" cy="144.6" r=".36"/>
<circle cx="192.8" cy="148.3" r=".36"/>
<circle cx="49.6" cy="160.9" r=".36"/>
<circle cx="56.9" cy="170" r=".36"/>
<circle cx="64.1" cy="170" r=".36"/>
<circle cx="127.6" cy="164.6" r=".36"/>
</g>
<g fill="#000" stroke="#000" stroke-width=".3">
<path d="M9.7 8.7v188.5zM9.7 8.7h277.4zM287.1 8.7v188.5zM196.4 139.1v10.9zM196.4 139.1h7.3zM196.4 150h7.3zM197.4 141h.9zM197.4 142.8h.9zM197.4 144.6h.9zM197.4 146.4h.9zM197.4 148.3h.9zM201.9 141h.9z"/>
<path d="M201.9 142.8h.9zM201.9 144.6h.9zM201.9 146.4h.9zM201.9 148.3h.9zM203.7 139.1v10.9zM9.7 197.2h277.4z"/>
</g>
<g fill="#000" stroke="#000" stroke-width=".21">
<path d="M72.5 53.3h5v1.4h-5zM211.3 59.8h2.9v.4h-2.9zM222.2 59.8h2.9v.4h-2.9zM233.1 59.8h2.9v.4h-2.9zM33.7 76.8h2.9v.4h-2.9zM33.7 76.1h2.9v.4h-2.9zM59 71.4h3v.4h-3zM59 70.7h3v.3h-3zM88 71.4h3v.4h-3zM88 70.7h3v.3h-3zM211.3 60.5h2.9v.4h-2.9zM211.3 75h2.9v.4h-2.9z"/>
<path d="M211.3 74.3h2.9v.4h-2.9zM222.2 75h2.9v.4h-2.9zM222.2 74.3h2.9v.4h-2.9zM222.2 60.5h2.9v.4h-2.9zM233.1 60.5h2.9v.4h-2.9zM147.9 159.5h2.9v.4h-2.9zM158.7 159.5h2.9v.4h-2.9zM48.2 165.6h2.9v.4h-2.9zM48.2 164.9h2.9v.4h-2.9zM55.4 165.6h2.9v.4h-2.9zM55.4 164.9h2.9v.4h-2.9zM62.7 165.6h2.9v.4h-2.9z"/>
<path d="M62.7 164.9h2.9v.4h-2.9zM69.9 165.6h2.9v.4h-2.9zM69.9 164.9h2.9v.4h-2.9zM147.9 160.2h2.9v.4h-2.9zM158.7 160.2h2.9v.4h-2.9z"/>
</g>
<g fill="none" stroke="#000" stroke-width=".21">
<path d="M29.7 53.1l-.7 .2-.2 .7M31.5 53.1l.6 .1 .6 .6 .6 .2M34.2 54l.6 .3 .3 .6M36 52.2l.7 .3 .2 .6M28.8 64.9l.2 .6 .7 .3M33.3 64.9l-.6 .2-.6 .5-.6 .2M35.1 64l-.3 .6-.6 .3M36.9 65.8l-.2 .6-.7 .3M34.6 137.9a.55 .55 0 0 1 .5-.5 .55 .55 0 0 1 .6 .5M43.6 137.9a.54 .54 0 0 1 .6-.5 .54 .54 0 0 1 .5 .5M14.6 141.5a.55 .55 0 0 1 .6-.5 .55 .55 0 0 1 .5 .5M18.3 145.2a.54 .54 0 0 1 .5-.6 .54 .54 0 0 1 .5 .6"/>
<path d="M27.3 143.4a.54 .54 0 0 1 .6-.6 .54 .54 0 0 1 .5 .6M132.5 161.5a.54 .54 0 0 1 .5-.6 .54 .54 0 0 1 .5 .6M132.5 166.9a.54 .54 0 0 1 .5-.5 .54 .54 0 0 1 .5 .5M132.5 172.4a.54 .54 0 0 1 .5-.6 .54 .54 0 0 1 .5 .6M132.5 177.8a.54 .54 0 0 1 .5-.6 .54 .54 0 0 1 .5 .6"/>
</g>
<text font-size="7.5" x="220" y="175.4">NXP Semiconductors</text>
<g font-size="4.4">
<text x="71.4" y="34">USB 2.0 OTG Interface</text>
<text x="154.8" y="34">LPC4370 USB</text>
<text x="123.9" y="121.1">LPC4370 reset, crystal, JTAG/SWD</text>
<text x="258.1" y="121.1">LED</text>
</g>
<g font-size="2.1">
<text x="69.6" y="44.9">45 ohm impedance routing, 90 ohm differential</text>
<text x="69.6" y="46.7">No tracks within 10 times trace width</text>
<text x="51.4" y="54">+5V</text>
<text x="69.6" y="48.6">No via's and no sharp angles</text>
<text x="72.3" y="52.9">BLM15AG121SN1D</text>
<text x="72.3" y="51.1">L3</text>
<text x="100.4" y="54">USB_VBUS</text>
<text x="124.8" y="52.9">R39</text>
<text x="145.7" y="51.3">U1_USB</text>
<text x="62.3" y="57.6">USB-DM</text>
<text x="62.3" y="59.4">USB-DP</text>
<text x="124.8" y="56.3">100R</text>
<text x="192.8" y="55.8">VIO_3V3</text>
<text x="192.8" y="57.6">VIO_3V3</text>
<text x="213.9" y="59.2">C9</text>
<text x="224.7" y="59.2">C11</text>
<text x="235.6" y="59.2">C13</text>
<text x="62.3" y="63.1">USB_ID</text>
<text x="124.8" y="65.4">0R</text>
<text x="124.8" y="62">R41</text>
<text x="213.9" y="62.8">10u</text>
<text x="224.7" y="62.8">100n</text>
<text x="235.6" y="62.8">39n</text>
<text x="39.2" y="67.1">GND</text>
<text x="61.6" y="70">C8</text>
<text x="90.6" y="70">C20</text>
<text x="145.7" y="68.5">LPC4370-TFBGA100_2</text>
<text x="211.4" y="67.1">GND</text>
<text x="222.3" y="67.1">GND</text>
<text x="233.2" y="67.1">GND</text>
<text x="36.2" y="75.5">C1</text>
<text x="61.6" y="73.7">100n</text>
<text x="90.6" y="73.7">3u3</text>
<text x="97.5" y="73" transform="rotate(-90 97.5 73)">R40</text>
<text x="100.9" y="73" transform="rotate(-90 100.9 73)">1M</text>
<text x="104.7" y="73" transform="rotate(-90 104.7 73)">R25</text>
<text x="108.2" y="73" transform="rotate(-90 108.2 73)">1M</text>
<text x="141" y="74.8" transform="rotate(-90 141 74.8)">R42</text>
<text x="144.4" y="74.8" transform="rotate(-90 144.4 74.8)">12K1</text>
<text x="191.5" y="72.6">GND</text>
<text x="213.9" y="77.3">10u</text>
<text x="213.9" y="73.7">C27</text>
<text x="224.7" y="77.3">3n3</text>
<text x="224.7" y="73.7">C22</text>
<text x="28.6" y="78.5" transform="rotate(-90 28.6 78.5)">R2</text>
<text x="32" y="78.5" transform="rotate(-90 32 78.5)">1M</text>
<text x="36.2" y="79.1">10n/500V</text>
<text x="49.6" y="83.1">PRTR5V0U2X</text>
<text x="49.6" y="81.3">D1</text>
<text x="59.1" y="78">GND</text>
<text x="88.1" y="78">GND</text>
<text x="97.2" y="78">GND</text>
<text x="104.5" y="78">GND</text>
<text x="140.7" y="81.6">GND</text>
<text x="211.4" y="81.6">GND</text>
<text x="222.3" y="81.6">GND</text>
<text x="28.3" y="88.9">GND</text>
<text x="46.4" y="87.1">GND</text>
<text x="44.2" y="124.7">VIO_3V3</text>
<text x="76.8" y="131">U1_MISC</text>
<text x="256.3" y="130.1">BOOT0_LED</text>
<text x="34" y="137.2">TP_DM1</text>
<text x="43.1" y="137.2">TP_DP1</text>
<text x="54" y="132.8" transform="rotate(-90 54 132.8)">R30</text>
<text x="56.9" y="137.4">I2C_SDA</text>
<text x="57.4" y="132.8" transform="rotate(-90 57.4 132.8)">4K7</text>
<text x="63.1" y="132.8" transform="rotate(-90 63.1 132.8)">R28</text>
<text x="65.9" y="135.6">I2C_SCL</text>
<text x="66.5" y="132.8" transform="rotate(-90 66.5 132.8)">4K7</text>
<text x="102.2" y="137.4">LPC4370_TDI</text>
<text x="102.2" y="135.6">LPC4370_TRST</text>
<text x="196.5" y="136.9">FTSH-105-01-L-DV</text>
<text x="14.1" y="140.8">TP_WAKEUP</text>
<text x="26.8" y="142.6">TP_CLK</text>
<text x="36.9" y="142.8">USB1_DM</text>
<text x="47.8" y="141">USB1_DP</text>
<text x="102.2" y="142.8">LPC4370_TDO</text>
<text x="102.2" y="141">LPC4370_TCK</text>
<text x="102.2" y="139.2">LPC4370_TMS</text>
<text x="172.9" y="141">VIO_3V3</text>
<text x="182.9" y="143.4">0R</text>
<text x="182.9" y="139.9">R7</text>
<text x="207.3" y="142.8">LPC4370_TCK</text>
<text x="207.3" y="141">LPC4370_TMS</text>
<text x="266.1" y="138.3" transform="rotate(-90 266.1 138.3)">R45</text>
<text x="269.5" y="138.3" transform="rotate(-90 269.5 138.3)">2K2</text>
<text x="17.7" y="144.4">TP_CLK2</text>
<text x="22.4" y="148.2">LPC4370_CLK2</text>
<text x="29.7" y="146.4">LPC4370_CLK0</text>
<text x="102.2" y="148.2">XTAL1</text>
<text x="102.2" y="144.6">LPC4370_DBGEN</text>
<text x="207.3" y="148.2">LPC4370_NRESET</text>
<text x="207.3" y="144.6">LPC4370_TDO</text>
<text x="207.3" y="146.4">LPC4370_TDI</text>
<text x="269.7" y="147.9" transform="rotate(-90 269.7 147.9)">LED1</text>
<text x="271.2" y="147.9" transform="rotate(-90 271.2 147.9)">LTST-C191KRKT</text>
<text x="20.6" y="151.9">LPC4370_WAKEUP0</text>
<text x="20.6" y="155.5">EXP_ADC0_DAC</text>
<text x="34.2" y="154.4">R4</text>
<text x="44.2" y="155.5">ADC0</text>
<text x="102.2" y="153.7">LPC4370_NRESET</text>
<text x="102.2" y="150.1">XTAL2</text>
<text x="129.4" y="153.7">VIO_3V3</text>
<text x="156.6" y="155.5">ABLS-12.000MHZ-B2-T</text>
<text x="156.6" y="153">Y1</text>
<text x="196.5" y="152.8">J2</text>
<text x="265.8" y="154.1">GND</text>
<text x="20.6" y="160.9">EXP_ADC1</text>
<text x="34.2" y="157.9">100R</text>
<text x="34.2" y="159.9">R3</text>
<text x="44.2" y="160.9">ADC3</text>
<text x="44.2" y="159.1">ADC2</text>
<text x="44.2" y="157.3">ADC1</text>
<text x="126.5" y="161.8" transform="rotate(-90 126.5 161.8)">R29</text>
<text x="129.9" y="161.8" transform="rotate(-90 129.9 161.8)">4K7</text>
<text x="131.9" y="160.8">TP_RST</text>
<text x="152.2" y="160.7">18p</text>
<text x="152.2" y="158.9">C10</text>
<text x="163.1" y="160.7">18p</text>
<text x="163.1" y="158.9">C12</text>
<text x="191.5" y="157.8">GND</text>
<text x="20.6" y="166.4">EXP_ADC2</text>
<text x="34.2" y="163.3">100R</text>
<text x="34.2" y="165.3">R6</text>
<text x="45.2" y="164.3">C17</text>
<text x="45.5" y="167.9">47p</text>
<text x="52.5" y="164.3">C18</text>
<text x="52.8" y="167.9">47p</text>
<text x="59.8" y="164.3">C14</text>
<text x="60" y="167.9">47p</text>
<text x="67" y="164.3">C15</text>
<text x="67.3" y="167.9">47p</text>
<text x="76.8" y="166.4">LPC4370-TFBGA100_2</text>
<text x="131.9" y="166.2">TP_RTCX1</text>
<text x="148" y="166.8">GND</text>
<text x="158.8" y="166.8">GND</text>
<text x="20.6" y="171.8">EXP_ADC3</text>
<text x="34.2" y="168.7">100R</text>
<text x="34.2" y="170.7">R5</text>
<text x="82.2" y="173.6">VIO_3V3</text>
<text x="131.9" y="171.6">TP_RTCX2</text>
<text x="34.2" y="174.2">100R</text>
<text x="55.5" y="175.9">GND</text>
<text x="131.9" y="177.1">TP_RTC_ALARM</text>
<text x="60.5" y="184.5">LPC4370_DBGEN</text>
<text x="79.4" y="181.8" transform="rotate(-90 79.4 181.8)">R27</text>
<text x="82.8" y="181.8" transform="rotate(-90 82.8 181.8)">4K7</text>
<text x="90.2" y="181.8" transform="rotate(-90 90.2 181.8)">R26</text>
<text x="93.1" y="184.5">LPC4370_TRST</text>
<text x="93.7" y="181.8" transform="rotate(-90 93.7 181.8)">4K7</text>
</g>
<g font-size="1.8">
<text x="29" y="56.3">1</text>
<text x="29" y="58.2">2</text>
<text x="29" y="60">3</text>
<text x="143.6" y="59.2">E1</text>
<text x="143.6" y="57.4">E2</text>
<text x="143.6" y="55.5">E3</text>
<text x="147.4" y="60">USB0_DP</text>
<text x="147.4" y="58.2">USB0_DM</text>
<text x="147.4" y="56.3">USB0_VBUS</text>
<text x="169.2" y="58.2">USB0_VDDA3V3_DRIVER</text>
<text x="175.8" y="56.3">USB0_VDDA3V3</text>
<text x="189.5" y="55.5">D2</text>
<text x="189.5" y="57.4">D1</text>
<text x="29" y="61.8">4</text>
<text x="29" y="63.6">5</text>
<text x="143.7" y="61">F1</text>
<text x="143.7" y="62.8">F3</text>
<text x="147.4" y="61.8">USB0_ID</text>
<text x="147.4" y="63.6">USB0_RREF</text>
<text x="173.5" y="63.6">USB0_VSSA_TERM</text>
<text x="174.7" y="61.8">USB0_VSSA_REF</text>
<text x="189.5" y="61">F2</text>
<text x="189.5" y="62.8">D3</text>
<text x="74.6" y="135.3">D6</text>
<text x="74.7" y="137.1">E6</text>
<text x="78.5" y="137.9">SDA</text>
<text x="78.5" y="136.1">SCL</text>
<text x="92.1" y="136.1">TRST#</text>
<text x="94.4" y="137.9">TDI</text>
<text x="98.8" y="135.3">B4</text>
<text x="98.8" y="137.1">G3</text>
<text x="73.8" y="142.6">E10</text>
<text x="74.7" y="140.7">E9</text>
<text x="78.5" y="141.5">DP1</text>
<text x="78.5" y="143.4">DM1</text>
<text x="93.7" y="139.7">TMS</text>
<text x="93.7" y="143.3">TDO</text>
<text x="93.8" y="141.5">TCK</text>
<text x="98.8" y="138.9">C4</text>
<text x="98.8" y="140.7">H2</text>
<text x="98.8" y="142.6">H3</text>
<text x="195.4" y="140.7">1</text>
<text x="195.4" y="142.6">3</text>
<text x="204" y="140.7">2</text>
<text x="204" y="142.6">4</text>
<text x="74.7" y="146.2">K3</text>
<text x="74.7" y="148">K6</text>
<text x="78.5" y="147">CLK0</text>
<text x="78.5" y="148.8">CLK2</text>
<text x="91.5" y="145.2">DBGEN</text>
<text x="92.2" y="148.8">XTAL1</text>
<text x="98.8" y="144.4">A6</text>
<text x="98.8" y="148">B1</text>
<text x="98.8" y="149.8">C1</text>
<text x="195.4" y="144.4">5</text>
<text x="195.4" y="146.2">7</text>
<text x="195.4" y="148">9</text>
<text x="204" y="144.4">6</text>
<text x="204" y="146.2">8</text>
<text x="204" y="148">10</text>
<text x="74.7" y="151.6">A4</text>
<text x="74.7" y="155.2">A2</text>
<text x="78.5" y="152.4">WAKEUP0</text>
<text x="91" y="154.2">RESET#</text>
<text x="92.2" y="150.6">XTAL2</text>
<text x="98.8" y="153.4">B6</text>
<text x="74.7" y="160.7">A3</text>
<text x="74.7" y="157.1">A1</text>
<text x="74.7" y="158.9">B3</text>
<text x="78.5" y="161.5">ADC3</text>
<text x="78.5" y="157.9">ADC1</text>
<text x="78.5" y="159.7">ADC2</text>
<text x="78.5" y="156">ADC0</text>
<text x="87.7" y="161.5">RTC_ALARM</text>
<text x="91.9" y="157.8">RTCX1</text>
<text x="91.9" y="159.7">RTCX2</text>
<text x="98.8" y="157.1">A5</text>
<text x="98.8" y="158.9">B5</text>
<text x="98.8" y="160.7">C3</text>
</g>
<g font-size="1.6">
<text x="47.4" y="70.3" transform="rotate(-90 47.4 70.3)">VCC</text>
<text x="52.9" y="70.3" transform="rotate(-90 52.9 70.3)">LINE1</text>
<text x="56.5" y="70.3" transform="rotate(-90 56.5 70.3)">LINE2</text>
</g>
</svg>
